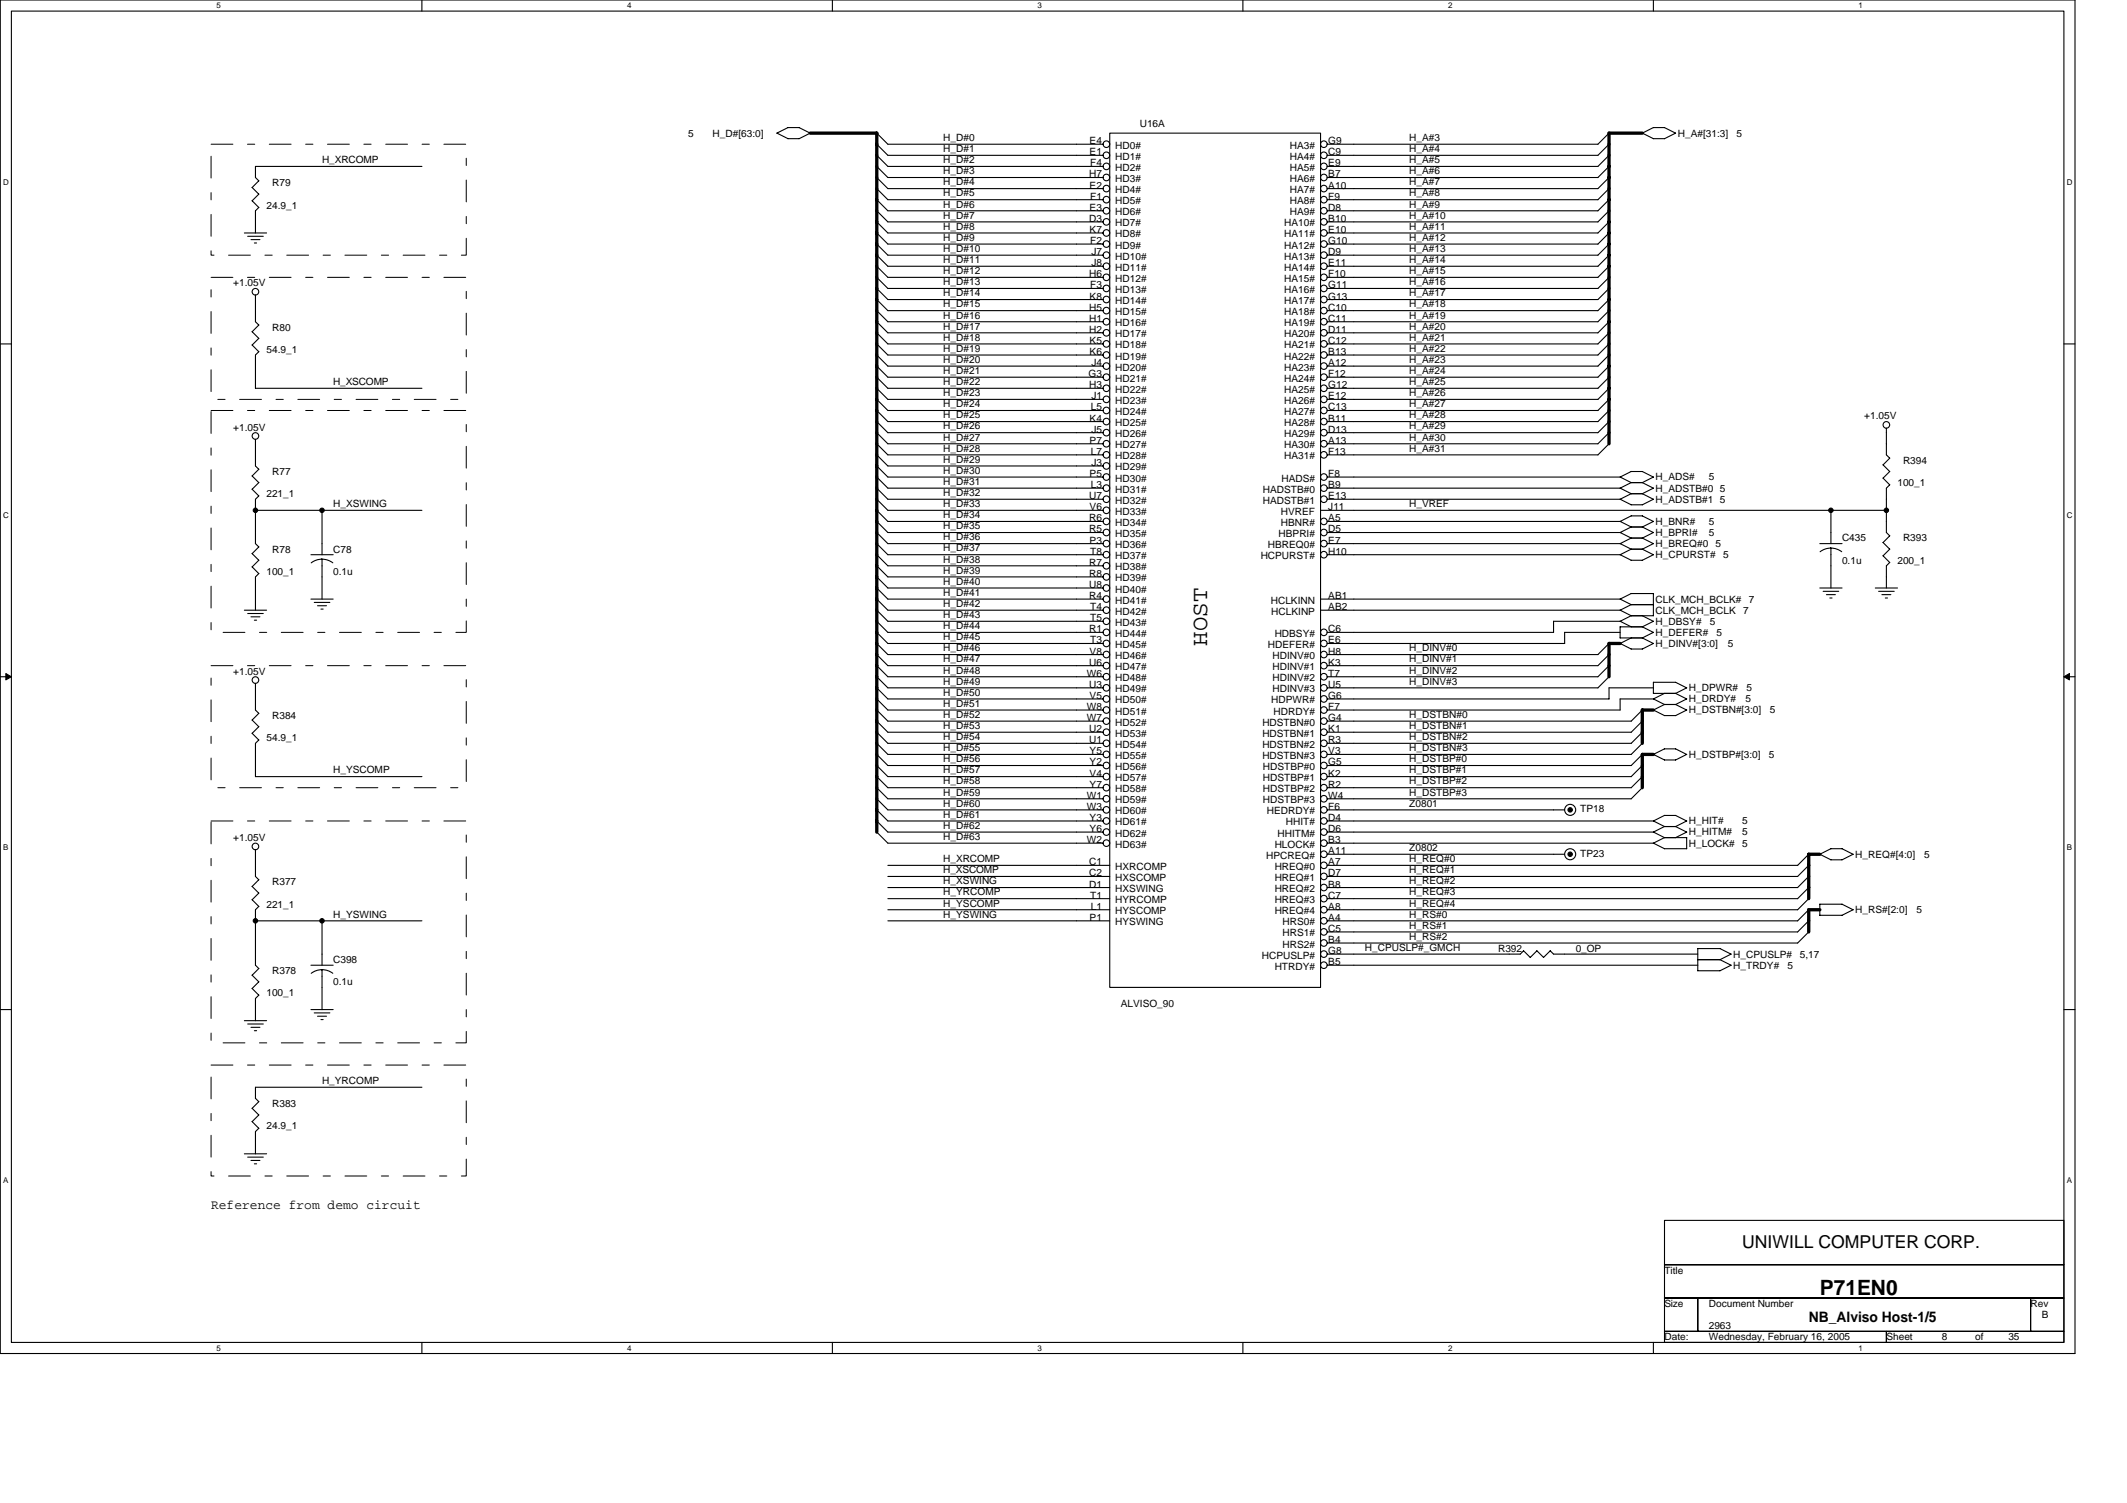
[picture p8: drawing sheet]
<svg xmlns="http://www.w3.org/2000/svg" width="297mm" height="210mm" viewBox="0 0 297 210" stroke-linecap="round" stroke-linejoin="round" font-family="sans-serif">
<path d="M0 0h289.8v189h-289.8zM1.6 1.5h286.6v186h-286.6z" fill="none" stroke="#000" stroke-width=".15"/>
<g fill="#fff">
<path d="M30.3 .2h.6v1.2h-.6z"/>
<path d="M30.3 187.6h.6v1.3h-.6z"/>
</g>
<path d="M58.9 0v1.5M58.9 187.5v1.5" fill="none" stroke="#000" stroke-width=".15"/>
<g fill="#fff">
<path d="M87.6 .2h.6v1.2h-.6z"/>
<path d="M87.6 187.6h.6v1.3h-.6z"/>
</g>
<path d="M116.2 0v1.5M116.2 187.5v1.5" fill="none" stroke="#000" stroke-width=".15"/>
<g fill="#fff">
<path d="M144.9 .2h.6v1.2h-.6z"/>
<path d="M144.9 187.6h.6v1.3h-.6z"/>
</g>
<path d="M173.6 0v1.5M173.6 187.5v1.5" fill="none" stroke="#000" stroke-width=".15"/>
<g fill="#fff">
<path d="M202.2 .2h.7v1.2h-.7z"/>
<path d="M202.2 187.6h.7v1.3h-.7z"/>
</g>
<path d="M230.9 0v1.5M230.9 187.5v1.5" fill="none" stroke="#000" stroke-width=".15"/>
<g fill="#fff">
<path d="M259.6 .2h.6v1.2h-.6z"/>
<path d="M259.6 187.6h.6v1.3h-.6z"/>
<path d="M.4 24.8h.8v1.2h-.8z"/>
<path d="M288.6 24.8h.8v1.2h-.8z"/>
<path d="M.4 71.3h.8v1.2h-.8z"/>
<path d="M288.6 71.3h.8v1.2h-.8z"/>
</g>
<path d="M0 48h1.6M288.2 48h1.6" fill="none" stroke="#000" stroke-width=".15"/>
<g fill="#fff">
<path d="M.4 117.8h.8v1.2h-.8z"/>
<path d="M288.6 117.8h.8v1.2h-.8z"/>
</g>
<path d="M0 94.5h1.6M288.2 94.5h1.6" fill="none" stroke="#000" stroke-width=".15"/>
<path d="M.8 94.1l.8 .4-.8 .5zM288.2 94.5l.8-.4v.9z" fill="#000" stroke="#000" stroke-width=".14"/>
<g fill="#fff">
<path d="M.4 164.2h.8v1.3h-.8z"/>
<path d="M288.6 164.2h.8v1.3h-.8z"/>
</g>
<g fill="none" stroke="#000" stroke-width=".15">
<path d="M111.6 17.8l1.6 .8-1.6 .8h-1.6l-1.5-.8M111.6 17.8h-1.5l-1.6 .8M122.4 18.6l1.6 1.5h30.1M155 18.6h29.4v119.3h-29.4zM224.7 18.6l-1.5 1.5h-37.9M229.3 18.6l1.6 .8M229.4 18.6l1.5-.8h1.6l1.5 .8M234 18.6l-1.6 .8h-1.5M34.1 32.5h3.1M34.6 33h2.2M35 33.5h1.3M35.2 28l.9 1-.4 .4v3.1"/>
<path d="M35.2 26.2l.9 .9M35.5 33.9h.3M36.1 27.1l-.9 .9M58.9 23.2h-23.2v1.6l.4 .5-.9 .9M122.4 31l1.6 1.5h30.1M122.4 20.1l1.6 1.6h30.1M122.4 21.7l1.6 1.5h30.1M122.4 23.2l1.6 1.6h30.1M122.4 24.8l1.6 1.5h30.1M122.4 26.3l1.6 1.6h30.1M122.4 27.9l1.6 1.5h30.1M122.4 29.4l1.6 1.6h30.1"/>
<path d="M122.4 32.5l1.6 1.6h30.1M122.4 34.1l1.6 1.5h30.1M122.4 35.6l1.6 1.6h30.1M122.4 37.2l1.6 1.5h30.1M122.4 38.7l1.6 1.6h30.1M185.3 26.3h37.9M185.3 34.1h37.9M185.3 38.7h37.9M224.7 31l-1.5 1.5h-37.9M224.7 20.1l-1.5 1.6h-37.9M224.7 21.7l-1.5 1.5h-37.9M224.7 23.2l-1.5 1.6h-37.9"/>
<path d="M224.7 26.3l-1.5 1.6h-37.9M224.7 27.9l-1.5 1.5h-37.9M224.7 29.4l-1.5 1.6h-37.9M224.7 34.1l-1.5 1.5h-37.9M224.7 35.6l-1.5 1.6h-37.9M224.7 38.7l-1.5 1.6h-37.9M224.7 24.8l-1.6 1.5M224.7 32.5l-1.6 1.6M224.7 37.2l-1.6 1.5M35.2 48.2l.9 .9-.4 .5v4.6h23.2M35.2 46.3l.9 1M35.7 41.2v3.7l.4 .5-.9 .9"/>
<path d="M36.1 47.3l-.9 .9M122.4 40.3l1.6 1.5h30.1M122.4 41.8l1.6 1.6h30.1M122.4 43.4l1.6 1.5h30.1M122.4 44.9l1.6 1.6h30.1M122.4 46.5l1.6 1.5h30.1M122.4 48l1.6 1.6h30.1M122.4 49.6l1.6 1.5h30.1M122.4 51.1l1.6 1.6h30.1M122.4 52.7l1.6 1.5h30.1M122.4 54.2l1.6 1.6h30.1M122.4 55.8l1.6 1.5h30.1"/>
<path d="M122.4 57.3l1.6 1.6h30.1M122.4 58.9l1.6 1.5h30.1M185.3 46.5h37.9M185.3 58.9h37.9M224.7 40.3l-1.5 1.5h-37.9M224.7 41.8l-1.5 1.6h-37.9M224.7 43.4l-1.5 1.5h-37.9M224.7 46.5l-1.5 1.5h-37.9M224.7 48l-1.5 1.6h-37.9M224.7 49.6l-1.5 1.5h-37.9M224.7 51.1l-1.5 1.6h-37.9M224.7 52.7l-1.5 1.5h-37.9"/>
<path d="M224.7 54.2l-1.5 1.6h-37.9M224.7 55.8l-1.5 1.5h-37.9M224.7 58.9l-1.5 1.5h-37.9M224.7 44.9l-1.6 1.6M224.7 57.3l-1.6 1.6M263.4 59.8v3.7M35.2 68.3l.9 1-.4 .4v6.2M35.2 79.2l.9 .9-.4 .5v4.6M35.2 66.5l.9 .9-.9 .9M35.2 77.3l.9 .9-.9 1M35.7 75.9l.4 .5-.9 .9M35.7 61.4v3.7l.4 .4-.9 1"/>
<path d="M35.7 71.3h23.2M43.4 77.5h3.1M45 71.3v6.2M45 78.1v5.6M46.5 78.6a2.49 2.49 0 0 0-1.6-.5h.1a2.44 2.44 0 0 0-1.5 .5M122.4 75.9l1.6 1.6h30.1M122.4 60.4l1.6 1.6h30.1M122.4 62l1.6 1.5h30.1M122.4 63.5l1.6 1.6h30.1M122.4 65.1l1.6 1.5h30.1M122.4 66.6l1.6 1.6h30.1M122.4 68.2l1.6 1.5h30.1"/>
<path d="M122.4 69.7l1.6 1.6h30.1M122.4 71.3l1.6 1.5h30.1M122.4 72.8l1.6 1.6h30.1M122.4 74.4l1.6 1.5h30.1M122.4 77.5l1.6 1.5h30.1M122.4 79l1.6 1.6h30.1M184.4 71.3h79M185.3 77.5h41M185.3 66.6h41M185.3 68.2h41M185.3 69.7h41M185.3 72.8h41"/>
<path d="M185.3 74.4h41M185.3 75.9h41M224.7 60.4l-1.5 1.6h-37.9M224.7 62l-1.5 1.5h-37.9M226.2 68.2l1.6 .7M226.2 75.9l1.6 .8M227.8 73.6h1.6M227.8 68.9h1.6M227.8 76.7h1.6M227.8 67.4h1.6l1.5 .8-1.6 .8M227.8 75.1h1.6l1.5 .8-1.6 .8M227.8 72h1.6l1.5 .8-1.6 .8"/>
<path d="M227.8 67.4l-1.5-.8 1.5-.8h1.6l1.5 .8-1.6 .8M227.8 72l-1.5 .8 1.5 .8M227.8 68.9l-1.5 .8 1.5 .8h1.6l1.5-.8-1.5-.8M227.8 76.7l-1.5 .8 1.5 .7h1.6l1.5-.7-1.5-.8M227.8 67.4l-1.5 .8M227.8 75.1l-1.5 .8M227.8 73.6l-1.5 .8 1.5 .7M229.4 73.6l1.5 .8-1.6 .8M254.1 75.9h3.1M255.7 71.3v4.6M255.7 76.5v5.6M257.2 77.1a2.49 2.49 0 0 0-1.5-.6 2.44 2.44 0 0 0-1.5 .6"/>
<path d="M263 66.8l.9 .9-.5 .5v6.2M263 64.9l.9 .9-.9 1M263.4 74.4l.5 .4-.9 1 .9 .9-.9 .9 .9 .9-.5 .5v3.1M263.4 63.5l.5 .5-.9 .9M34.1 85.2h3.1M34.6 85.7h2.2M35 86.1h1.3M35.5 86.6h.3M35.7 95.4v3.8l.4 .4M36.1 99.6l-.9 1M43.4 83.7h3.1M43.9 84.1h2.2"/>
<path d="M44.3 84.6h1.3M44.8 85.1h.3M122.4 83.7l1.6 1.5h30.1M122.4 82.1l1.6 1.6h30.1M122.4 80.6l1.6 1.5h30.1M122.4 85.2l1.6 1.6h30.1M122.4 86.8l1.6 1.5h30.1M122.4 88.3l1.6 1.6h30.1M122.4 89.9l1.6 1.5h30.1M122.4 91.4l1.6 1.6h30.1M122.4 93l1.6 1.5h30.1M122.4 94.5l1.6 1.6h30.1"/>
<path d="M122.4 96.1l1.6 1.5h30.1M122.4 97.6l1.6 1.6h30.1M122.4 99.2l1.6 1.5h30.1M184.4 85.2h41.9M184.4 83.7h41.9M185.3 91.4h37.9M185.3 96.1h37.9M185.3 99.2h41M218.5 88.3h7.8M218.5 88.3v1.6h-33.2M224.7 91.4l-1.5 1.6h-37.9M224.7 93l-1.5 1.5h-37.9"/>
<path d="M224.7 94.5l-1.6 1.6M224.7 89.9l-1.6 1.5M226.3 87.5h3.1l1.5 .8-1.5 .8h-3.1zM226.3 86.8h-9.3v1.5h-31.7M227.8 86l-1.5 .8 1.5 .7M227.8 89.1l-1.5 .8 1.5 .7h1.6l1.5-.7-1.5-.8M227.8 84.4l-1.5 .8 1.5 .8M229.4 99.2l-1.6 1.5h-42.5M229.4 86l1.5 .8-1.6 .7M230.9 96.8h3.1M230.9 97.6l1.5 .8M230.9 99.2l1.5 .7h1.6"/>
<path d="M230.9 96.1h-6.2v1.5h-39.4M230.9 84.4h-3.1l-1.5-.7 1.5-.8h3.1v3.1h-3.1M232.4 98.4h1.6M232.5 96.8l-1.6 .8h-4.6v1.6M232.5 98.4l-1.6 .8M234 95.3l1.6 .8M234 95.3h-3.1v1.5M235.5 96.1l-1.5 .7 1.6 .8-1.6 .8 1.6 .8-1.6 .7M254.1 82.1h3.1M254.6 82.6h2.2M255.1 83h1.2M255.5 83.5h.3"/>
<path d="M261.9 82.1h3.1M262.4 82.6h2.1M262.8 83h1.3M263.3 83.5h.3M35.2 102.4l.9 .9-.4 .5v4.7h23.2M35.2 100.6l.9 .9-.9 .9M35.7 118.7v3.7l.4 .5-.9 .9M122.4 111.6l1.6 1.5h30.1M122.4 100.7l1.6 1.6h30.1M122.4 102.3l1.6 1.5h30.1M122.4 103.8l1.6 1.6h30.1M122.4 105.4l1.6 1.5h30.1"/>
<path d="M122.4 106.9l1.6 1.6h30.1M122.4 108.5l1.6 1.5h30.1M122.4 110l1.6 1.6h30.1M122.4 113.1l1.6 1.6h30.1M122.4 114.6l1.6 1.6h30.1M122.4 116.2l1.6 1.6h30.1M185.3 113.1h33.2M185.3 103.8h42.5M185.3 119.3h33.2M229.4 102.3l-1.6 1.5M229.4 100.7l-1.6 1.6h-42.5M229.4 103.8l-1.6 1.6h-42.5"/>
<path d="M229.4 105.4l-1.6 1.5h-42.5M229.4 106.9l-1.6 1.6h-42.5M229.4 108.5l-1.6 1.5h-42.5M229.4 110l-1.6 1.6h-42.5M230.9 116.2l1.5 .8h3.1v1.5h-3.1l-1.5-.8M230.9 114.6l1.5 .8M232.4 115.4h1.6M232.4 104.6h1.6M232.5 115.4l-1.6 .8h-45.6M232.5 117l-1.6 .8h-45.6M232.5 104.6l-1.6 .8M234 104.6l1.6 .8-1.6 .7h-1.6l-1.5-.7"/>
<path d="M234 113.9l1.5 .8-1.5 .7 1.6 .8M234 113.9h-1.5l-1.6 .8h-45.6M235.5 116.2l-1.5 .8M252.6 119.3l-1.6 1.6M258.8 119.3l-1.6 .8M258.8 119.3l-1.6-.8h-1.5l-1.6 .8 1.6 .8M35.2 125.6l.9 1-.4 .5v7.7l.4 .5-.9 .9M35.2 138l.9 1-.4 .4v3.2M35.2 136.2l.9 .9M35.2 123.8l.9 .9M35.7 128.6h23.2M36.1 137.1l-.9 .9"/>
<path d="M36.1 124.7l-.9 1M43.4 134.8h3.1M45 128.6v6.2M45 135.4v5.6M46.5 135.9a2.49 2.49 0 0 0-1.6-.5h.1a2.44 2.44 0 0 0-1.5 .5M124 120.9h31M124 122.4h31M124 124h31M124 125.5h31M124 127.1h31M124 128.6h31M185.3 134.8h51.8"/>
<path d="M185.3 120.9h65.7M185.3 122.4h65.7M185.3 124h65.7M185.3 125.5h65.7M185.3 127.1h65.7M185.3 128.6h65.7M185.3 130.1h65.7M185.3 131.7h65.7M214.6 132.8l1 .9 .9-.9 .5 .4h20.1M214.6 132.8l-.9 .9-.9-.9-.5 .5-27-.1M237.1 134h3.1M237.1 132.5h3.1l1.6 .8-1.6 .7 1.6 .8-1.6 .8h-3.1z"/>
<path d="M252.6 128.6l-1.6 1.6M252.6 120.9l-1.6 1.5M252.6 130.1l-1.6 1.6M252.6 127.1l-1.6 1.5M252.6 125.5l-1.6 1.6M252.6 122.4l-1.6 1.6M252.6 124l-1.6 1.5M255.7 120.1h1.5M258.8 127.1l-1.6 .7h-3.1v-1.5h3.1l1.6 .8M0 141h1.6M34.1 142.5h3.1M34.6 143h2.2"/>
<path d="M35 143.5h1.3M35.2 156.6l.9 1-.4 .4v3.1M35.2 154.8l.9 .9-.9 .9M35.5 143.9h.3M35.7 153.4l.4 .4-.9 1M43.4 141h3.1M43.9 141.5h2.2M44.3 141.9h1.3M44.8 142.4h.3M58.9 151.8h-23.2v1.6M288.2 141h1.6M34.1 161.1h3.1"/>
<path d="M34.6 161.6h2.2M35 162.1h1.3M35.5 162.5h.3M232.4 170.4h55.8v6.2h-55.8zM232.4 176.6h55.8v4.7h-55.8zM232.4 181.3h4.7v4.6h-4.7zM232.4 185.9h31v1.6h-31zM237.1 181.3h46.5v4.6h-46.5zM263.4 185.9h24.8v1.6h-24.8zM283.6 181.3h4.6v4.6h-4.6z"/>
<circle cx="154.5" cy="27.9" r=".46"/>
<circle cx="154.5" cy="29.4" r=".46"/>
<circle cx="154.5" cy="23.2" r=".46"/>
<circle cx="154.5" cy="24.8" r=".46"/>
<circle cx="154.5" cy="31" r=".46"/>
<circle cx="154.5" cy="37.2" r=".46"/>
<circle cx="154.5" cy="38.7" r=".46"/>
<circle cx="154.5" cy="21.7" r=".46"/>
<circle cx="154.5" cy="26.3" r=".46"/>
<circle cx="154.5" cy="34.1" r=".46"/>
<circle cx="154.5" cy="32.5" r=".46"/>
<circle cx="154.5" cy="20.1" r=".46"/>
<circle cx="154.5" cy="35.6" r=".46"/>
<circle cx="184.9" cy="27.9" r=".46"/>
<circle cx="184.9" cy="24.8" r=".46"/>
<circle cx="184.9" cy="31" r=".46"/>
<circle cx="184.9" cy="38.7" r=".46"/>
<circle cx="184.9" cy="23.2" r=".46"/>
<circle cx="184.9" cy="29.4" r=".46"/>
<circle cx="184.9" cy="37.2" r=".46"/>
<circle cx="184.9" cy="21.7" r=".46"/>
<circle cx="184.9" cy="34.1" r=".46"/>
<circle cx="184.9" cy="26.3" r=".46"/>
<circle cx="184.9" cy="32.5" r=".46"/>
<circle cx="184.9" cy="20.1" r=".46"/>
<circle cx="184.9" cy="35.6" r=".46"/>
<circle cx="35.7" cy="40.7" r=".46"/>
<circle cx="154.5" cy="44.9" r=".46"/>
<circle cx="154.5" cy="49.6" r=".46"/>
<circle cx="154.5" cy="46.5" r=".46"/>
<circle cx="154.5" cy="58.9" r=".46"/>
<circle cx="154.5" cy="41.8" r=".46"/>
<circle cx="154.5" cy="48" r=".46"/>
<circle cx="154.5" cy="51.1" r=".46"/>
<circle cx="154.5" cy="43.4" r=".46"/>
<circle cx="154.5" cy="54.2" r=".46"/>
<circle cx="154.5" cy="55.8" r=".46"/>
<circle cx="154.5" cy="40.3" r=".46"/>
<circle cx="154.5" cy="57.3" r=".46"/>
<circle cx="154.5" cy="52.7" r=".46"/>
<circle cx="184.9" cy="44.9" r=".46"/>
<circle cx="184.9" cy="58.9" r=".46"/>
<circle cx="184.9" cy="46.5" r=".46"/>
<circle cx="184.9" cy="49.6" r=".46"/>
<circle cx="184.9" cy="48" r=".46"/>
<circle cx="184.9" cy="51.1" r=".46"/>
<circle cx="184.9" cy="41.8" r=".46"/>
<circle cx="184.9" cy="43.4" r=".46"/>
<circle cx="184.9" cy="54.2" r=".46"/>
<circle cx="184.9" cy="55.8" r=".46"/>
<circle cx="184.9" cy="40.3" r=".46"/>
<circle cx="184.9" cy="57.3" r=".46"/>
<circle cx="184.9" cy="52.7" r=".46"/>
<circle cx="263.4" cy="59.3" r=".46"/>
<circle cx="35.7" cy="60.9" r=".46"/>
<circle cx="154.5" cy="77.5" r=".46"/>
<circle cx="154.5" cy="75.9" r=".46"/>
<circle cx="154.5" cy="72.8" r=".46"/>
<circle cx="154.5" cy="74.4" r=".46"/>
<circle cx="154.5" cy="65.1" r=".46"/>
<circle cx="154.5" cy="79" r=".46"/>
<circle cx="154.5" cy="62" r=".46"/>
<circle cx="154.5" cy="60.4" r=".46"/>
<circle cx="154.5" cy="63.5" r=".46"/>
<circle cx="154.5" cy="68.2" r=".46"/>
<circle cx="154.5" cy="69.7" r=".46"/>
<circle cx="154.5" cy="71.3" r=".46"/>
<circle cx="154.5" cy="66.6" r=".46"/>
<circle cx="184.9" cy="74.4" r=".46"/>
<circle cx="184.9" cy="77.5" r=".46"/>
<circle cx="184.9" cy="63.5" r=".46"/>
<circle cx="184.9" cy="75.9" r=".46"/>
<circle cx="184.9" cy="72.8" r=".46"/>
<circle cx="184.9" cy="62" r=".46"/>
<circle cx="184.9" cy="60.4" r=".46"/>
<circle cx="184.9" cy="68.2" r=".46"/>
<circle cx="184.9" cy="69.7" r=".46"/>
<circle cx="184.9" cy="66.6" r=".46"/>
<circle cx="35.7" cy="95" r=".46"/>
<circle cx="154.5" cy="94.5" r=".46"/>
<circle cx="154.5" cy="96.1" r=".46"/>
<circle cx="154.5" cy="99.2" r=".46"/>
<circle cx="154.5" cy="97.6" r=".46"/>
<circle cx="154.5" cy="89.9" r=".46"/>
<circle cx="154.5" cy="93" r=".46"/>
<circle cx="154.5" cy="91.4" r=".46"/>
<circle cx="154.5" cy="86.8" r=".46"/>
<circle cx="154.5" cy="88.3" r=".46"/>
<circle cx="154.5" cy="83.7" r=".46"/>
<circle cx="154.5" cy="82.1" r=".46"/>
<circle cx="154.5" cy="85.2" r=".46"/>
<circle cx="154.5" cy="80.6" r=".46"/>
<circle cx="184.9" cy="96.1" r=".46"/>
<circle cx="184.9" cy="94.5" r=".46"/>
<circle cx="184.9" cy="99.2" r=".46"/>
<circle cx="184.9" cy="97.6" r=".46"/>
<circle cx="184.9" cy="89.9" r=".46"/>
<circle cx="184.9" cy="93" r=".46"/>
<circle cx="184.9" cy="91.4" r=".46"/>
<circle cx="184.9" cy="88.3" r=".46"/>
<circle cx="35.7" cy="118.2" r=".46"/>
<circle cx="154.5" cy="100.7" r=".46"/>
<circle cx="154.5" cy="116.2" r=".46"/>
<circle cx="154.5" cy="117.8" r=".46"/>
<circle cx="154.5" cy="105.4" r=".46"/>
<circle cx="154.5" cy="103.8" r=".46"/>
<circle cx="154.5" cy="108.5" r=".46"/>
<circle cx="154.5" cy="102.3" r=".46"/>
<circle cx="154.5" cy="106.9" r=".46"/>
<circle cx="154.5" cy="114.7" r=".46"/>
<circle cx="154.5" cy="113.1" r=".46"/>
<circle cx="154.5" cy="111.6" r=".46"/>
<circle cx="154.5" cy="110" r=".46"/>
<circle cx="184.9" cy="100.7" r=".46"/>
<circle cx="184.9" cy="116.2" r=".46"/>
<circle cx="184.9" cy="117.8" r=".46"/>
<circle cx="184.9" cy="119.3" r=".46"/>
<circle cx="184.9" cy="108.5" r=".46"/>
<circle cx="184.9" cy="113.1" r=".46"/>
<circle cx="184.9" cy="105.4" r=".46"/>
<circle cx="184.9" cy="102.3" r=".46"/>
<circle cx="184.9" cy="110" r=".46"/>
<circle cx="184.9" cy="111.6" r=".46"/>
<circle cx="184.9" cy="114.7" r=".46"/>
<circle cx="184.9" cy="103.8" r=".46"/>
<circle cx="184.9" cy="106.9" r=".46"/>
<circle cx="219.3" cy="119.3" r=".77"/>
<circle cx="219.3" cy="113.1" r=".77"/>
<circle cx="184.9" cy="125.5" r=".46"/>
<circle cx="184.9" cy="120.8" r=".46"/>
<circle cx="184.9" cy="128.6" r=".46"/>
<circle cx="184.9" cy="122.4" r=".46"/>
<circle cx="184.9" cy="123.9" r=".46"/>
<circle cx="184.9" cy="127" r=".46"/>
<circle cx="184.9" cy="130.1" r=".46"/>
<circle cx="184.9" cy="133.2" r=".46"/>
<circle cx="184.9" cy="131.7" r=".46"/>
<circle cx="184.9" cy="134.8" r=".46"/>
</g>
<path d="M29.5 20.1h35.6v15.5h-35.6v-15.5M29.5 38.7h35.6v17.1h-35.6v-17.1M29.5 57.3h35.6v31h-35.6v-31M29.5 93h35.6v17h-35.6v-17M29.5 114.7h35.6v30.9h-35.6v-30.9M29.5 148.7h35.6v15.5h-35.6v-15.5" fill="none" stroke="#000" stroke-width=".14" stroke-dasharray="3 2 1 2"/>
<g fill="#000" stroke="#000" stroke-width=".15">
<circle cx="35.7" cy="71.3" r=".31"/>
<circle cx="45" cy="71.3" r=".31"/>
<circle cx="255.7" cy="71.3" r=".31"/>
<circle cx="263.4" cy="71.3" r=".31"/>
<circle cx="219.3" cy="119.3" r=".31"/>
<circle cx="219.3" cy="113.1" r=".31"/>
<circle cx="35.7" cy="128.6" r=".31"/>
<circle cx="45" cy="128.6" r=".31"/>
</g>
<path d="M113.1 18.6h9.3v97.6M224.7 18.6v43.4M224.7 18.6h4.7M226.3 89.9h-1.6v4.6M230.9 99.2h-1.5v4.6M230.9 105.4h-1.5v4.6M254.1 119.3h-1.5v6.2M254.1 127.1l-1.5-.1v3.1" fill="none" stroke="#000" stroke-width=".46"/>
<text font-size="3.3" x="168.6" y="90.2" transform="rotate(-90 168.6 90.2)">HOST</text>
<text font-size="2.9" x="254.1" y="180.8">P71EN0</text>
<text font-size="2.5" x="243.3" y="174.2">UNIWILL COMPUTER CORP.</text>
<text font-size="2" x="252.6" y="184.7">NB_Alviso Host-1/5</text>
<text font-size="1.9" x="29.5" y="168.9">Reference from demo circuit</text>
<g font-size="1.4">
<text x="159.2" y="17.7">U16A</text>
<text x="45" y="22.8">H_XRCOMP</text>
<text x="96.1" y="19.1">5</text>
<text x="99.5" y="19.1">H_D#[63:0]</text>
<text x="131.7" y="19.7">H_D#0</text>
<text x="131.7" y="22.8">H_D#2</text>
<text x="131.7" y="21.2">H_D#1</text>
<text x="152.2" y="20.1">E4</text>
<text x="152.2" y="21.7">E1</text>
<text x="152.2" y="23.2">F4</text>
<text x="155.8" y="20.8">HD0#</text>
<text x="155.8" y="22.3">HD1#</text>
<text x="155.8" y="23.9">HD2#</text>
<text x="180.1" y="20.8">HA3#</text>
<text x="180.1" y="22.3">HA4#</text>
<text x="180.1" y="23.9">HA5#</text>
<text x="185.5" y="20.1">G9</text>
<text x="185.5" y="21.7">C9</text>
<text x="185.5" y="23.2">E9</text>
<text x="196.8" y="22.8">H_A#5</text>
<text x="196.8" y="21.2">H_A#4</text>
<text x="196.8" y="19.7">H_A#3</text>
<text x="234.3" y="19.1">H_A#[31:3]</text>
<text x="242.5" y="19.1">5</text>
<text x="37.2" y="29.1">24.9_1</text>
<text x="38" y="26">R79</text>
<text x="131.7" y="24.3">H_D#3</text>
<text x="131.7" y="25.9">H_D#4</text>
<text x="131.7" y="29">H_D#6</text>
<text x="131.7" y="27.4">H_D#5</text>
<text x="152.1" y="24.8">H7</text>
<text x="152.2" y="26.3">E2</text>
<text x="152.2" y="29.4">E3</text>
<text x="152.2" y="27.9">F1</text>
<text x="155.8" y="25.4">HD3#</text>
<text x="155.8" y="27">HD4#</text>
<text x="155.8" y="28.5">HD5#</text>
<text x="180.1" y="25.4">HA6#</text>
<text x="180.1" y="27">HA7#</text>
<text x="180.1" y="28.5">HA8#</text>
<text x="185.5" y="24.8">B7</text>
<text x="185.5" y="26.3">A10</text>
<text x="185.5" y="27.9">F9</text>
<text x="185.5" y="29.4">D8</text>
<text x="196.8" y="29">H_A#9</text>
<text x="196.8" y="25.9">H_A#7</text>
<text x="196.8" y="27.4">H_A#8</text>
<text x="196.8" y="24.3">H_A#6</text>
<text x="131.7" y="33.6">H_D#9</text>
<text x="131.7" y="35.2">H_D#10</text>
<text x="131.7" y="30.5">H_D#7</text>
<text x="131.7" y="32.1">H_D#8</text>
<text x="152.1" y="31">D3</text>
<text x="152.2" y="32.5">K7</text>
<text x="152.2" y="34.1">F2</text>
<text x="152.4" y="35.6">J7</text>
<text x="155.8" y="30.1">HD6#</text>
<text x="155.8" y="31.6">HD7#</text>
<text x="155.8" y="33.2">HD8#</text>
<text x="155.8" y="34.7">HD9#</text>
<text x="179.3" y="31.6">HA10#</text>
<text x="179.3" y="33.2">HA11#</text>
<text x="179.3" y="34.7">HA12#</text>
<text x="180.1" y="30.1">HA9#</text>
<text x="185.5" y="31">B10</text>
<text x="185.5" y="32.5">E10</text>
<text x="185.5" y="34.1">G10</text>
<text x="185.5" y="35.6">D9</text>
<text x="196.8" y="33.6">H_A#12</text>
<text x="196.8" y="32.1">H_A#11</text>
<text x="196.8" y="35.2">H_A#13</text>
<text x="196.8" y="30.5">H_A#10</text>
<text x="32.6" y="40">+1.05V</text>
<text x="131.7" y="38.3">H_D#12</text>
<text x="131.7" y="36.7">H_D#11</text>
<text x="131.7" y="41.4">H_D#14</text>
<text x="131.7" y="39.8">H_D#13</text>
<text x="152.1" y="38.7">H6</text>
<text x="152.2" y="41.8">K8</text>
<text x="152.2" y="40.3">F3</text>
<text x="152.4" y="37.2">J8</text>
<text x="155.8" y="36.3">HD10#</text>
<text x="155.8" y="37.8">HD11#</text>
<text x="155.8" y="39.4">HD12#</text>
<text x="155.8" y="40.9">HD13#</text>
<text x="179.3" y="36.3">HA13#</text>
<text x="179.3" y="37.8">HA14#</text>
<text x="179.3" y="39.4">HA15#</text>
<text x="179.3" y="40.9">HA16#</text>
<text x="185.5" y="37.2">E11</text>
<text x="185.5" y="38.7">F10</text>
<text x="185.5" y="40.3">G11</text>
<text x="185.5" y="41.8">G13</text>
<text x="196.8" y="36.7">H_A#14</text>
<text x="196.8" y="38.3">H_A#15</text>
<text x="196.8" y="39.8">H_A#16</text>
<text x="196.8" y="41.4">H_A#17</text>
<text x="38" y="46.2">R80</text>
<text x="131.7" y="44.5">H_D#16</text>
<text x="131.7" y="47.6">H_D#18</text>
<text x="131.7" y="46">H_D#17</text>
<text x="131.7" y="42.9">H_D#15</text>
<text x="152.1" y="43.4">H5</text>
<text x="152.1" y="44.9">H1</text>
<text x="152.1" y="46.5">H2</text>
<text x="155.8" y="42.5">HD14#</text>
<text x="155.8" y="44">HD15#</text>
<text x="155.8" y="45.6">HD16#</text>
<text x="155.8" y="47.1">HD17#</text>
<text x="179.3" y="42.5">HA17#</text>
<text x="179.3" y="44">HA18#</text>
<text x="179.3" y="45.6">HA19#</text>
<text x="179.3" y="47.1">HA20#</text>
<text x="185.5" y="43.4">C10</text>
<text x="185.5" y="44.9">C11</text>
<text x="185.5" y="46.5">D11</text>
<text x="196.8" y="47.6">H_A#21</text>
<text x="196.8" y="42.9">H_A#18</text>
<text x="196.8" y="46">H_A#20</text>
<text x="196.8" y="44.5">H_A#19</text>
<text x="37.2" y="49.3">54.9_1</text>
<text x="46.5" y="53.8">H_XSCOMP</text>
<text x="131.7" y="53.8">H_D#22</text>
<text x="131.7" y="49.1">H_D#19</text>
<text x="131.7" y="52.2">H_D#21</text>
<text x="131.7" y="50.7">H_D#20</text>
<text x="152" y="52.7">G3</text>
<text x="152.2" y="48">K5</text>
<text x="152.2" y="49.6">K6</text>
<text x="152.4" y="51.1">J4</text>
<text x="155.8" y="48.7">HD18#</text>
<text x="155.8" y="50.2">HD19#</text>
<text x="155.8" y="51.8">HD20#</text>
<text x="155.8" y="53.3">HD21#</text>
<text x="179.3" y="48.7">HA21#</text>
<text x="179.3" y="50.2">HA22#</text>
<text x="179.3" y="51.8">HA23#</text>
<text x="179.3" y="53.3">HA24#</text>
<text x="185.5" y="48">C12</text>
<text x="185.5" y="49.6">B13</text>
<text x="185.5" y="51.1">A12</text>
<text x="185.5" y="52.7">F12</text>
<text x="196.8" y="52.2">H_A#24</text>
<text x="196.8" y="50.7">H_A#23</text>
<text x="196.8" y="49.1">H_A#22</text>
<text x="196.8" y="53.8">H_A#25</text>
<text x="131.7" y="58.4">H_D#25</text>
<text x="131.7" y="56.9">H_D#24</text>
<text x="131.7" y="55.3">H_D#23</text>
<text x="131.7" y="60">H_D#26</text>
<text x="152.1" y="54.2">H3</text>
<text x="152.2" y="58.9">K4</text>
<text x="152.3" y="57.3">L5</text>
<text x="152.4" y="55.8">J1</text>
<text x="155.8" y="54.9">HD22#</text>
<text x="155.8" y="56.4">HD23#</text>
<text x="155.8" y="58">HD24#</text>
<text x="155.8" y="59.5">HD25#</text>
<text x="179.3" y="54.9">HA25#</text>
<text x="179.3" y="56.4">HA26#</text>
<text x="179.3" y="58">HA27#</text>
<text x="179.3" y="59.5">HA28#</text>
<text x="185.5" y="54.2">G12</text>
<text x="185.5" y="55.8">E12</text>
<text x="185.5" y="57.3">C13</text>
<text x="185.5" y="58.9">B11</text>
<text x="196.8" y="55.3">H_A#26</text>
<text x="196.8" y="56.9">H_A#27</text>
<text x="196.8" y="58.4">H_A#28</text>
<text x="196.8" y="60">H_A#29</text>
<text x="260.3" y="58.6">+1.05V</text>
<text x="32.6" y="60.1">+1.05V</text>
<text x="131.7" y="63.1">H_D#28</text>
<text x="131.7" y="61.5">H_D#27</text>
<text x="131.7" y="64.6">H_D#29</text>
<text x="152.2" y="62">P7</text>
<text x="152.3" y="63.5">L7</text>
<text x="152.4" y="60.4">J5</text>
<text x="152.4" y="65.1">J3</text>
<text x="155.8" y="61.1">HD26#</text>
<text x="155.8" y="62.6">HD27#</text>
<text x="155.8" y="64.2">HD28#</text>
<text x="155.8" y="65.7">HD29#</text>
<text x="179.3" y="61.1">HA29#</text>
<text x="179.3" y="62.6">HA30#</text>
<text x="179.3" y="64.2">HA31#</text>
<text x="185.5" y="60.4">D13</text>
<text x="185.5" y="62">A13</text>
<text x="185.5" y="63.5">F13</text>
<text x="196.8" y="63.1">H_A#31</text>
<text x="196.8" y="61.5">H_A#30</text>
<text x="265.8" y="64.8">R394</text>
<text x="37.2" y="69.4">221_1</text>
<text x="38" y="66.3">R77</text>
<text x="46.5" y="70.8">H_XSWING</text>
<text x="131.7" y="67.7">H_D#31</text>
<text x="131.7" y="66.2">H_D#30</text>
<text x="131.7" y="70.8">H_D#33</text>
<text x="131.7" y="69.3">H_D#32</text>
<text x="152.1" y="69.7">U7</text>
<text x="152.2" y="66.6">P5</text>
<text x="152.2" y="71.3">V6</text>
<text x="152.3" y="68.2">L3</text>
<text x="155.8" y="67.3">HD30#</text>
<text x="155.8" y="68.8">HD31#</text>
<text x="155.8" y="70.4">HD32#</text>
<text x="155.8" y="71.9">HD33#</text>
<text x="176.4" y="68.8">HADSTB#0</text>
<text x="176.4" y="70.4">HADSTB#1</text>
<text x="178.9" y="71.9">HVREF</text>
<text x="179" y="67.3">HADS#</text>
<text x="185.5" y="66.6">F8</text>
<text x="185.5" y="68.2">B9</text>
<text x="185.5" y="69.7">E13</text>
<text x="185.5" y="71.3">J11</text>
<text x="196.8" y="70.8">H_VREF</text>
<text x="231.2" y="70.2">H_ADSTB#1 5</text>
<text x="231.2" y="68.6">H_ADSTB#0 5</text>
<text x="231.2" y="67.1">H_ADS#</text>
<text x="238.6" y="67.1">5</text>
<text x="265" y="67.9">100_1</text>
<text x="38" y="77.2">R78</text>
<text x="46.5" y="77.2">C78</text>
<text x="131.7" y="77">H_D#37</text>
<text x="131.7" y="75.5">H_D#36</text>
<text x="131.7" y="73.9">H_D#35</text>
<text x="131.7" y="72.4">H_D#34</text>
<text x="152.1" y="72.8">R6</text>
<text x="152.1" y="74.4">R5</text>
<text x="152.2" y="75.9">P3</text>
<text x="152.2" y="77.5">T8</text>
<text x="155.8" y="73.5">HD34#</text>
<text x="155.8" y="75">HD35#</text>
<text x="155.8" y="76.5">HD36#</text>
<text x="177.1" y="76.6">HBREQ0#</text>
<text x="178.6" y="75">HBPRI#</text>
<text x="178.9" y="73.5">HBNR#</text>
<text x="185.5" y="72.8">A5</text>
<text x="185.5" y="74.4">D5</text>
<text x="185.5" y="75.9">E7</text>
<text x="185.5" y="77.5">H10</text>
<text x="231.2" y="73.3">H_BNR#</text>
<text x="231.2" y="77.9">H_CPURST#</text>
<text x="231.2" y="76.4">H_BREQ#0</text>
<text x="231.2" y="74.8">H_BPRI#</text>
<text x="238.6" y="73.3">5</text>
<text x="238.6" y="74.8">5</text>
<text x="239.6" y="76.4">5</text>
<text x="240.7" y="77.9">5</text>
<text x="257.2" y="75.6">C435</text>
<text x="265.8" y="75.6">R393</text>
<text x="37.2" y="80.3">100_1</text>
<text x="46.5" y="80.3">0.1u</text>
<text x="131.7" y="78.6">H_D#38</text>
<text x="131.7" y="83.2">H_D#41</text>
<text x="131.7" y="80.1">H_D#39</text>
<text x="131.7" y="81.7">H_D#40</text>
<text x="152.1" y="79">R7</text>
<text x="152.1" y="80.6">R8</text>
<text x="152.1" y="82.1">U8</text>
<text x="152.1" y="83.7">R4</text>
<text x="155.8" y="78.1">HD37#</text>
<text x="155.8" y="79.6">HD38#</text>
<text x="155.8" y="81.2">HD39#</text>
<text x="155.8" y="82.7">HD40#</text>
<text x="176.1" y="78.1">HCPURST#</text>
<text x="185.5" y="83.7">AB1</text>
<text x="257.2" y="78.7">0.1u</text>
<text x="265" y="78.7">200_1</text>
<text x="131.7" y="84.8">H_D#42</text>
<text x="131.7" y="89.4">H_D#45</text>
<text x="131.7" y="87.9">H_D#44</text>
<text x="131.7" y="86.3">H_D#43</text>
<text x="152.1" y="88.3">R1</text>
<text x="152.2" y="85.2">T4</text>
<text x="152.2" y="86.8">T5</text>
<text x="152.2" y="89.9">T3</text>
<text x="155.8" y="84.3">HD41#</text>
<text x="155.8" y="85.8">HD42#</text>
<text x="155.8" y="87.4">HD43#</text>
<text x="155.8" y="88.9">HD44#</text>
<text x="177.5" y="84.3">HCLKINN</text>
<text x="177.5" y="85.8">HCLKINP</text>
<text x="178" y="88.9">HDBSY#</text>
<text x="185.5" y="85.2">AB2</text>
<text x="185.5" y="88.3">C6</text>
<text x="185.5" y="89.9">E6</text>
<text x="231.2" y="88.8">H_DEFER#</text>
<text x="231.2" y="87.2">H_DBSY#</text>
<text x="231.2" y="85.7">CLK_MCH_BCLK</text>
<text x="231.2" y="84.1">CLK_MCH_BCLK#</text>
<text x="238.8" y="87.2">5</text>
<text x="239.7" y="88.8">5</text>
<text x="243.4" y="85.7">7</text>
<text x="244.2" y="84.1">7</text>
<text x="32.6" y="94.2">+1.05V</text>
<text x="131.7" y="94.1">H_D#48</text>
<text x="131.7" y="95.6">H_D#49</text>
<text x="131.7" y="91">H_D#46</text>
<text x="131.7" y="92.5">H_D#47</text>
<text x="151.8" y="94.5">W6</text>
<text x="152.1" y="93">U6</text>
<text x="152.2" y="91.4">V8</text>
<text x="155.8" y="90.5">HD45#</text>
<text x="155.8" y="92">HD46#</text>
<text x="155.8" y="93.6">HD47#</text>
<text x="155.8" y="95.1">HD48#</text>
<text x="177.1" y="90.5">HDEFER#</text>
<text x="177.7" y="92">HDINV#0</text>
<text x="177.7" y="93.6">HDINV#1</text>
<text x="177.7" y="95.1">HDINV#2</text>
<text x="185.5" y="91.4">H8</text>
<text x="185.5" y="93">K3</text>
<text x="185.5" y="94.5">T7</text>
<text x="196.8" y="94.1">H_DINV#2</text>
<text x="196.8" y="91">H_DINV#0</text>
<text x="196.8" y="95.6">H_DINV#3</text>
<text x="196.8" y="92.5">H_DINV#1</text>
<text x="231.2" y="90.3">H_DINV#[3:0]</text>
<text x="241.3" y="90.3">5</text>
<text x="38" y="100.4">R384</text>
<text x="131.7" y="101.8">H_D#53</text>
<text x="131.7" y="97.2">H_D#50</text>
<text x="131.7" y="100.3">H_D#52</text>
<text x="131.7" y="98.7">H_D#51</text>
<text x="151.8" y="99.2">W8</text>
<text x="151.8" y="100.7">W7</text>
<text x="152.1" y="96.1">U3</text>
<text x="152.2" y="97.6">V5</text>
<text x="155.8" y="96.7">HD49#</text>
<text x="155.8" y="98.2">HD50#</text>
<text x="155.8" y="99.8">HD51#</text>
<text x="155.8" y="101.3">HD52#</text>
<text x="176.3" y="101.3">HDSTBN#0</text>
<text x="177.5" y="98.2">HDPWR#</text>
<text x="177.7" y="96.7">HDINV#3</text>
<text x="177.9" y="99.8">HDRDY#</text>
<text x="185.5" y="96.1">U5</text>
<text x="185.5" y="97.6">G6</text>
<text x="185.5" y="99.2">F7</text>
<text x="185.5" y="100.7">G4</text>
<text x="196.8" y="100.3">H_DSTBN#0</text>
<text x="196.8" y="101.8">H_DSTBN#1</text>
<text x="235.9" y="96.5">H_DPWR#</text>
<text x="235.9" y="98.1">H_DRDY#</text>
<text x="235.9" y="99.6">H_DSTBN#[3:0]</text>
<text x="243.8" y="98.1">5</text>
<text x="243.9" y="96.5">5</text>
<text x="247.2" y="99.6">5</text>
<text x="37.2" y="103.5">54.9_1</text>
<text x="131.7" y="104.9">H_D#55</text>
<text x="131.7" y="106.5">H_D#56</text>
<text x="131.7" y="103.4">H_D#54</text>
<text x="152.1" y="102.3">U2</text>
<text x="152.1" y="103.8">U1</text>
<text x="152.2" y="105.4">Y5</text>
<text x="152.2" y="106.9">Y2</text>
<text x="155.8" y="102.9">HD53#</text>
<text x="155.8" y="104.4">HD54#</text>
<text x="155.8" y="106">HD55#</text>
<text x="155.8" y="107.5">HD56#</text>
<text x="176.3" y="102.9">HDSTBN#1</text>
<text x="176.3" y="104.4">HDSTBN#2</text>
<text x="176.3" y="106">HDSTBN#3</text>
<text x="176.4" y="107.5">HDSTBP#0</text>
<text x="185.5" y="102.3">K1</text>
<text x="185.5" y="103.8">R3</text>
<text x="185.5" y="105.4">V3</text>
<text x="185.5" y="106.9">G5</text>
<text x="196.8" y="106.5">H_DSTBP#0</text>
<text x="196.8" y="103.4">H_DSTBN#2</text>
<text x="196.8" y="104.9">H_DSTBN#3</text>
<text x="235.9" y="105.8">H_DSTBP#[3:0]</text>
<text x="247" y="105.8">5</text>
<text x="46.5" y="108">H_YSCOMP</text>
<text x="131.7" y="111.1">H_D#59</text>
<text x="131.7" y="108">H_D#57</text>
<text x="131.7" y="112.7">H_D#60</text>
<text x="131.7" y="109.6">H_D#58</text>
<text x="151.8" y="111.6">W1</text>
<text x="151.8" y="113.1">W3</text>
<text x="152.2" y="108.5">V4</text>
<text x="152.2" y="110">Y7</text>
<text x="155.8" y="109.1">HD57#</text>
<text x="155.8" y="110.6">HD58#</text>
<text x="155.8" y="112.2">HD59#</text>
<text x="155.8" y="113.7">HD60#</text>
<text x="176.4" y="109.1">HDSTBP#1</text>
<text x="176.4" y="110.6">HDSTBP#2</text>
<text x="176.4" y="112.2">HDSTBP#3</text>
<text x="176.9" y="113.7">HEDRDY#</text>
<text x="185.5" y="108.5">K2</text>
<text x="185.5" y="110">R2</text>
<text x="185.5" y="111.6">W4</text>
<text x="185.5" y="113.1">F6</text>
<text x="196.8" y="112.7">Z0801</text>
<text x="196.8" y="111.1">H_DSTBP#3</text>
<text x="196.8" y="109.6">H_DSTBP#2</text>
<text x="196.8" y="108">H_DSTBP#1</text>
<text x="220.7" y="113.4">TP18</text>
<text x="32.6" y="117.5">+1.05V</text>
<text x="131.7" y="117.3">H_D#63</text>
<text x="131.7" y="115.8">H_D#62</text>
<text x="131.7" y="114.2">H_D#61</text>
<text x="151.8" y="117.7">W2</text>
<text x="152.2" y="114.6">Y3</text>
<text x="152.2" y="116.2">Y6</text>
<text x="155.8" y="115.3">HD61#</text>
<text x="155.8" y="116.8">HD62#</text>
<text x="155.8" y="118.4">HD63#</text>
<text x="176.8" y="119.9">HPCREQ#</text>
<text x="178" y="118.4">HLOCK#</text>
<text x="178.4" y="116.8">HHITM#</text>
<text x="179.6" y="115.3">HHIT#</text>
<text x="185.5" y="114.6">D4</text>
<text x="185.5" y="116.2">D6</text>
<text x="185.5" y="117.7">B3</text>
<text x="185.5" y="119.3">A11</text>
<text x="196.8" y="118.9">Z0802</text>
<text x="220.7" y="119.6">TP23</text>
<text x="235.9" y="118.2">H_LOCK#</text>
<text x="235.9" y="116.7">H_HITM#</text>
<text x="235.9" y="115.1">H_HIT#</text>
<text x="243.3" y="118.2">5</text>
<text x="243.3" y="116.7">5</text>
<text x="243.3" y="115.1">5</text>
<text x="259.1" y="119.8">H_REQ#[4:0]</text>
<text x="268.7" y="119.8">5</text>
<text x="38" y="123.7">R377</text>
<text x="131.7" y="122">H_XSCOMP</text>
<text x="131.7" y="125.1">H_YRCOMP</text>
<text x="131.7" y="123.5">H_XSWING</text>
<text x="131.7" y="120.4">H_XRCOMP</text>
<text x="152.1" y="120.8">C1</text>
<text x="152.1" y="122.4">C2</text>
<text x="152.1" y="123.9">D1</text>
<text x="152.2" y="125.5">T1</text>
<text x="155.8" y="121.5">HXRCOMP</text>
<text x="155.8" y="123">HXSCOMP</text>
<text x="155.8" y="124.6">HXSWING</text>
<text x="178" y="121.5">HREQ#0</text>
<text x="178" y="123">HREQ#1</text>
<text x="178" y="124.6">HREQ#2</text>
<text x="185.5" y="120.8">A7</text>
<text x="185.5" y="122.4">D7</text>
<text x="185.5" y="123.9">B8</text>
<text x="185.5" y="125.5">C7</text>
<text x="196.8" y="123.5">H_REQ#2</text>
<text x="196.8" y="122">H_REQ#1</text>
<text x="196.8" y="120.4">H_REQ#0</text>
<text x="196.8" y="125.1">H_REQ#3</text>
<text x="37.2" y="126.8">221_1</text>
<text x="46.5" y="128.1">H_YSWING</text>
<text x="131.7" y="126.6">H_YSCOMP</text>
<text x="131.7" y="128.1">H_YSWING</text>
<text x="152.2" y="128.6">P1</text>
<text x="152.3" y="127">L1</text>
<text x="155.8" y="126.1">HYRCOMP</text>
<text x="155.8" y="127.7">HYSCOMP</text>
<text x="155.8" y="129.2">HYSWING</text>
<text x="178" y="126.1">HREQ#3</text>
<text x="178" y="127.7">HREQ#4</text>
<text x="179.1" y="129.2">HRS0#</text>
<text x="179.1" y="130.8">HRS1#</text>
<text x="185.5" y="127">A8</text>
<text x="185.5" y="128.6">A4</text>
<text x="185.5" y="130.1">C5</text>
<text x="185.5" y="131.7">B4</text>
<text x="196.8" y="131.2">H_RS#2</text>
<text x="196.8" y="126.6">H_REQ#4</text>
<text x="196.8" y="129.7">H_RS#1</text>
<text x="196.8" y="128.1">H_RS#0</text>
<text x="259.1" y="127.5">H_RS#[2:0]</text>
<text x="267.6" y="127.5">5</text>
<text x="38" y="136">R378</text>
<text x="46.5" y="134.5">C398</text>
<text x="46.5" y="137.6">0.1u</text>
<text x="176.2" y="133.9">HCPUSLP#</text>
<text x="178" y="135.4">HTRDY#</text>
<text x="179.1" y="132.3">HRS2#</text>
<text x="185.5" y="133.2">G8</text>
<text x="185.5" y="134.8">B5</text>
<text x="190.6" y="132.8">H_CPUSLP#_GMCH</text>
<text x="209.2" y="132.9">R392</text>
<text x="220" y="132.9">0_OP</text>
<text x="242.1" y="135.3">H_TRDY#</text>
<text x="242.1" y="133.7">H_CPUSLP#</text>
<text x="249.6" y="135.3">5</text>
<text x="251.4" y="133.7">5,17</text>
<text x="37.2" y="139.1">100_1</text>
<text x="156.5" y="140.7">ALVISO_90</text>
<text x="38" y="154.6">R383</text>
<text x="45" y="151.4">H_YRCOMP</text>
<text x="37.2" y="157.7">24.9_1</text>
<text x="232.4" y="177.9">Title</text>
<text x="232.4" y="182.5">Size</text>
<text x="238.6" y="182.5">Document Number</text>
<text x="238.6" y="185.6">2963</text>
<text x="283.6" y="182.5">Rev</text>
<text x="285.1" y="184.1">B</text>
<text x="232.4" y="187.2">Date:</text>
<text x="238.6" y="187.2">Wednesday, February 16, 2005</text>
<text x="263.4" y="187.2">Sheet</text>
<text x="271.2" y="187.2">8</text>
<text x="275.8" y="187.2">of</text>
<text x="280.5" y="187.2">35</text>
</g>
<g font-size="1.1">
<text x="30.3" y="1.2">5</text>
<text x="87.6" y="1.2">4</text>
<text x="144.9" y="1.2">3</text>
<text x="202.2" y="1.2">2</text>
<text x="259.6" y="1.2">1</text>
<text x=".4" y="25.8">D</text>
<text x="288.6" y="25.8">D</text>
<text x=".4" y="72.3">C</text>
<text x="288.6" y="72.3">C</text>
<text x=".4" y="118.8">B</text>
<text x="288.6" y="118.8">B</text>
<text x=".4" y="165.2">A</text>
<text x="288.6" y="165.2">A</text>
<text x="30.3" y="188.6">5</text>
<text x="87.6" y="188.6">4</text>
<text x="144.9" y="188.6">3</text>
<text x="202.2" y="188.6">2</text>
<text x="259.6" y="188.6">1</text>
</g>
</svg>
